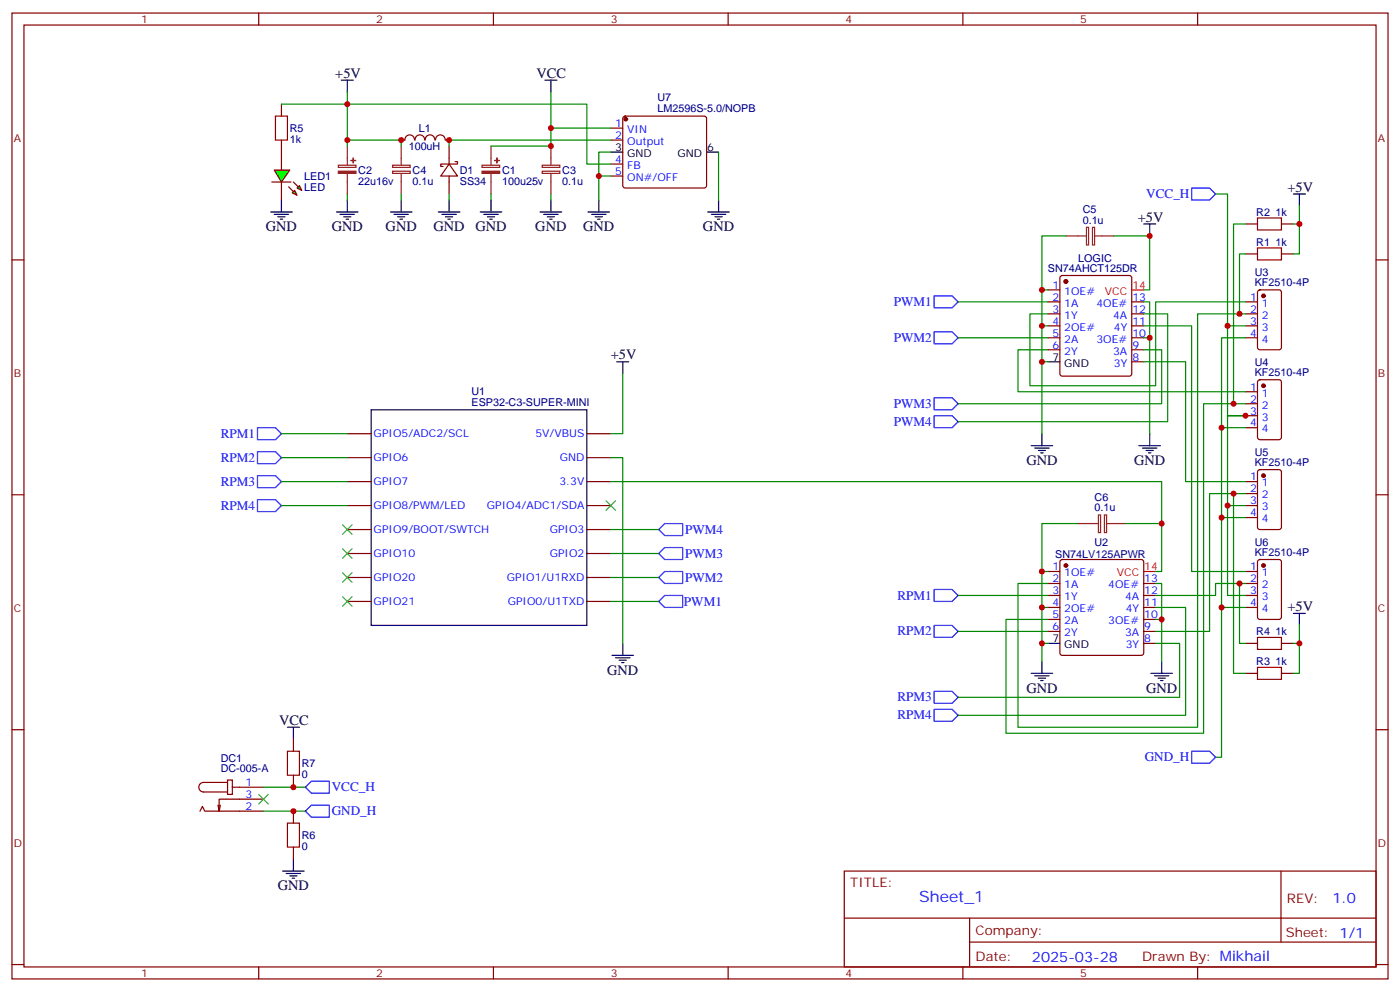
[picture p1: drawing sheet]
<svg xmlns="http://www.w3.org/2000/svg" width="412mm" height="292mm" viewBox="0 0 412 292" stroke-linecap="round" stroke-linejoin="round" font-family="sans-serif">
<g fill="none" stroke="#870000" stroke-width=".35">
<path d="M3.5 3.8h405.4v284.4h-405.4zM7.1 7.4h398.2v277.3h-398.2zM76.2 3.8v3.6M145.3 3.8v3.6M214.5 3.8v3.6M283.6 3.8v3.6M352.8 3.8v3.6M82.9 30.7v3.5M179.9 37.7h3.5M183.7 34.4l.4-.2h23.3l.5 .2 .2 .5v19.7l-.2 .5-.5 .3h-23.3l-.4-.3-.3-.5v-19.7zM82.9 41.2v8.9M82.9 53.6v5.3"/>
<path d="M118.2 41.2h1M119.3 41.2a1.41 1.41 0 0 1 1.4-1.5 1.41 1.41 0 0 1 1.4 1.5M122.3 41.2a1.41 1.41 0 0 1 1.4-1.5 1.41 1.41 0 0 1 1.4 1.5M125.3 41.2a1.41 1.41 0 0 1 1.4-1.5 1.41 1.41 0 0 1 1.4 1.5M128.3 41.2a1.41 1.41 0 0 1 1.4-1.5 1.41 1.41 0 0 1 1.4 1.5M131.2 41.2h1.1M132.3 48.3l2.5 3.5h-5zM132.3 43v5.3M132.3 51.8v5.3M134.1 47.6h.7v.7h-5v.7h.7M179.9 41.2h3.5M179.9 48.3h3.5"/>
<path d="M179.9 51.8h3.5M3.5 76.5h3.6M366.9 74.8h3.5M366.9 65.9h3.5M377.5 74.8h3.5M377.5 65.9h3.5M405.3 76.5h3.6M366.9 88.9h3.5M366.9 92.4h3.5M366.9 95.9h3.5M366.9 99.4h3.5M370.7 85.5l.4-.2h5.7l.6 .5 .1 16.5-.5 .6-5.9 .1-.6-.5-.1-16.5z"/>
<path d="M366.9 115.3h3.5M366.9 118.9h3.5M370.7 112l.4-.2h5.7l.6 .4 .1 16.5-.5 .7h-5.9l-.6-.4-.1-16.5zM102.3 127.7h7.1M102.3 134.7h7.1M172.9 127.7h7M172.9 134.7h7M366.9 122.4h3.5M366.9 125.9h3.5M370.7 138.5l.4-.2h5.7l.6 .4 .1 16.5-.5 .6-5.9 .1-.6-.5-.1-16.4zM3.5 145.7h3.6M102.3 141.8h7.1"/>
<path d="M102.3 148.8h7.1M102.3 155.9h7.1M172.9 141.8h7M172.9 148.8h7M172.9 155.9h7M366.9 141.8h3.5M366.9 148.8h3.5M366.9 145.3h3.5M366.9 152.4h3.5M405.3 145.7h3.6M102.3 162.9h7.1M102.3 170h7.1"/>
<path d="M102.3 177.1h7.1M172.9 162.9h7M172.9 170h7M172.9 177.1h7M366.9 198.2h3.5M377.5 198.2h3.5M3.5 214.8h3.6M405.3 214.8h3.6M58.9 238.8l.7-1.4 .7 1.4h17.3M64.9 237l-.3 1.8M67 229.6h1.4v4.3h-1.4zM67 230.3h-7a1.41 1.41 0 0 0-1.4 1.4 1.41 1.41 0 0 0 1.4 1.5h7"/>
<path d="M68.4 231.7h9.2M77.6 235.3h-13v3.5l-.4-1.8M248.7 256.4h156.6v28.3h-156.6zM377.3 256.5v20.8M248.7 270.3h156.5M285.6 277.3h119.6M285.6 270.3v14.1M3.5 284h3.6M76.2 284.7v3.5M145.3 284.7v3.5M214.5 284.7v3.5M283.6 284.7v3.5"/>
<path d="M352.8 284.7v3.5M405.3 284h3.6"/>
</g>
<path d="M179.9 44.8h3.5M208.1 44.8h3.6M109.4 120.6h63.5v63.5h-63.5z" fill="none" stroke="#000" stroke-width=".35"/>
<g fill="#870000" stroke="#870000" stroke-width=".35">
<circle cx="372.2" cy="87.1" r=".53"/>
<circle cx="372.2" cy="113.6" r=".53"/>
<circle cx="372.2" cy="140" r=".53"/>
<circle cx="184.3" cy="35.1" r=".53"/>
</g>
<g fill="none" stroke="#8c2424" stroke-width=".35">
<path d="M99.7 48.6h5.1v.7h-5.1zM102.3 43v5.6M102.3 51.1v6M115.6 50.4h5.2v.6h-5.2zM115.6 48.6h5.2v.7h-5.2zM118.2 43v5.6M118.2 51.1v6M142 48.6h5.2v.7h-5.2zM144.6 43v5.6M144.6 51.1v6M159.7 50.4h5.2v.6h-5.2zM159.7 48.6h5.2v.7h-5.2z"/>
<path d="M162.3 43v5.6M162.3 51.1v6"/>
</g>
<g fill="#8c2424" stroke="#8c2424" stroke-width=".35">
<path d="M142 50.4h5.2v.6h-5.2z"/>
<path d="M145.7 47.2l1.4 .1z"/>
<path d="M146.4 46.5v1.4z"/>
<path d="M99.7 50.4h5.1v.6h-5.1z"/>
<path d="M103.4 47.2l1.4 .1z"/>
<path d="M104 46.5l.1 1.4z"/>
</g>
<path d="M81.1 34.2h3.6v7h-3.6zM370.4 73h7.1v3.5h-7.1zM370.4 64.2h7.1v3.5h-7.1zM370.4 196.5h7.1v3.5h-7.1z" fill="none" stroke="#a10000" stroke-width=".35"/>
<g fill="#0f0" stroke="#870000" stroke-width=".35">
<path d="M86.1 56.8l.7-.7 .7 1.4z"/>
<path d="M87.5 55.4l.7-.8 .7 1.5z"/>
</g>
<g fill="#870000" stroke="#870000" stroke-width=".35">
<path d="M85 55l1.4 1.4z"/>
<path d="M86.4 53.6l1.4 1.4z"/>
</g>
<path d="M80.1 53.6h5.6z" fill="#f00" stroke="#870000" stroke-width=".35"/>
<path d="M80.8 50.1h4.6l-2.5 3.5z" fill="#0f0" stroke="#870000" stroke-width=".35"/>
<g fill="none" stroke="#008700" stroke-width=".35">
<path d="M82.9 30.7h90v17.6h7M102.3 27.1v14.1M162.3 27.1v10.6M179.9 37.7h-17.6v5.3h-17.7M102.3 43v-1.8h15.9v1.8M102.3 57.1v1.8M118.2 57.1v1.8M132.3 57.1v1.8M144.6 57.1v1.8M162.3 57.1v1.8M176.4 51.8h3.5M179.9 41.2h-47.6v1.8"/>
<path d="M179.9 44.8h-3.5v14.1M211.7 44.8v14.1M358.1 57.1h3.5v38.8M314 69.5h-7.1v15.8M328.1 69.5h10.6v15.8h-1.8M366.9 74.8h-1.8v17.6h1.8M366.9 65.9h-3.5v53h3.5M382.8 60.6v5.3h-1.8M382.8 65.9v8.9h-1.8M282.2 99.4h26.5M282.2 88.9h26.5M306.9 95.9v10.6h1.8"/>
<path d="M308.7 85.3h-1.8v10.6h1.8M336.9 88.9h1.8v10.5h-1.8M336.9 92.4h7.1v31.7h-61.8M336.9 95.9h14.1v72.3h15.9M338.7 99.4v28.3M365.1 92.4h-12.3v121.7h-52.9v-42.3h8.8M366.9 88.9h-26.5v24.7h-37v-21.2h5.3M366.9 95.9h-5.3v26.5h5.3h-5.3v26.4M366.9 99.4h-7.1v26.5M183.4 110v17.7h-3.5M306.9 106.5v21.2M308.7 103h-8.8v12.3h67"/>
<path d="M336.9 103h5.3v15.9h-60M336.9 106.5h12.3v35.3h17.7M363.4 118.9h-8.9v97h-58.2v-33.5h12.4M82.9 127.7h19.4M82.9 134.7h19.4M179.9 134.7h3.5v54.7M366.9 125.9h-7.1v26.5M82.9 141.8h19.4M82.9 148.8h19.4M179.9 141.8h162.3v12.3M179.9 155.9h14.1M317.5 154.1h-10.6v14.1"/>
<path d="M331.6 154.1h10.6v14.1h-1.8M363.4 145.3h-7.1v40.6h-15.9M366.9 148.8h-5.3v26.5h5.3M366.9 145.3h-3.5v52.9h3.5M366.9 152.4h-7.1v26.4M179.9 162.9h14.1M179.9 170h14.1M179.9 177.1h14.1M282.2 175.3h26.5M308.7 178.8h-1.8v10.6M308.7 168.2h-1.8v10.6M340.4 171.8h1.8v10.6h-1.8"/>
<path d="M340.4 178.8h8.8v31.8h-67M365.1 171.8h-7v3.5h-17.7M366.9 171.8h-1.8v17.6h1.8M366.9 178.8h-7.1v44.1h-1.7M282.2 185.9h26.5M308.7 189.4h-1.8v5.3M340.4 189.4h7.1v15.9h-65.3M342.2 182.4v12.3M381 189.4h1.8M382.8 184.1v14.1h-1.8M77.6 238.8h12.4M77.6 231.7h12.4"/>
</g>
<g fill="none" stroke="#000" stroke-width=".35">
<path d="M100.5 23.6h3.6M102.3 23.6v3.5M160.5 23.6h3.5M162.3 23.6v3.5M82.9 58.9v3.5M102.3 58.9v3.5M118.2 58.9v3.5M132.3 58.9v3.5M144.6 58.9v3.5M162.3 58.9v3.5M176.4 58.9v3.5M211.7 58.9v3.5"/>
<path d="M381 57.1h3.5M382.8 57.1v3.5M79.7 62.4h6.4M80.8 63.1h4.2M81.8 63.8h2.2M82.5 64.5h.8M99.1 62.4h6.4M100.2 63.1h4.2M101.2 63.8h2.2M102 64.5h.7M115 62.4h6.4M116.1 63.1h4.2"/>
<path d="M117.1 63.8h2.1M117.8 64.5h.7M129.1 62.4h6.4M130.2 63.1h4.2M131.2 63.8h2.1M131.9 64.5h.7M141.5 62.4h6.3M142.5 63.1h4.3M143.6 63.8h2.1M144.3 64.5h.7M159.1 62.4h6.4M160.2 63.1h4.2"/>
<path d="M161.2 63.8h2.1M161.9 64.5h.7M173.2 62.4h6.4M174.3 63.1h4.2M175.3 63.8h2.1M176 64.5h.7M208.5 62.4h6.3M209.5 63.1h4.3M210.6 63.8h2.1M211.3 64.5h.7M336.9 65.9h3.5M338.7 65.9v3.6"/>
<path d="M181.7 106.5h3.5M183.4 106.5v3.5M308.7 106.5h3.5M303.7 131.2h6.4M304.8 131.9h4.2M305.9 132.6h2.1M306.6 133.3h.7M306.9 127.7v3.5M335.5 131.2h6.3M336.5 131.9h4.3M337.6 132.6h2.1M338.3 133.3h.7"/>
<path d="M338.7 127.7v3.5M180.3 192.9h6.3M181.3 193.6h4.3M182.4 194.3h2.1M183.1 195.1h.7M183.4 189.4v3.5M303.7 198.2h6.4M304.8 198.9h4.2M305.9 199.6h2.1M306.9 194.7v3.5M308.7 189.4h3.5M339 198.2h6.4"/>
<path d="M340.1 198.9h4.2M341.1 199.6h2.2M342.2 194.7v3.5M381 180.6h3.5M382.8 180.6v3.5M84.7 214.1h3.5M86.4 214.1v3.5M306.6 200.3h.7M341.8 200.3h.7M83.3 256.4h6.3M84.3 257.1h4.2M85.4 257.8h2.1"/>
<path d="M86.1 258.6h.7M86.4 252.9v3.5"/>
</g>
<g fill="#870000" stroke="#870000" stroke-width=".35">
<circle cx="314" cy="82.9" r=".53"/>
<circle cx="314" cy="166.5" r=".53"/>
<circle cx="372.2" cy="166.5" r=".53"/>
</g>
<g fill="none" stroke="#870000" stroke-width=".35">
<path d="M308.7 85.3h3.5M308.7 88.9h3.5M308.7 92.4h3.5M308.7 95.9h3.5M308.7 99.4h3.5M312.4 81.3l.5-.2h19.8l.5 .2 .2 .5v28.2l-.3 .5-.4 .2h-19.8l-.5-.2-.2-.5v-28.2zM333.4 88.9h3.5M333.4 92.4h3.5M333.4 95.9h3.5M333.4 99.4h3.5M308.7 103h3.5M333.4 103h3.5"/>
<path d="M333.4 106.5h3.5M308.7 168.2h3.5M308.7 171.8h3.5M308.7 175.3h3.5M308.7 178.8h3.5M312.4 164.9l.5-.2h23.3l.5 .2 .2 .5v26.8l-.2 .5-.5 .2h-23.3l-.5-.2-.2-.5v-26.8zM336.9 171.8h3.5M336.9 175.3h3.5M336.9 178.8h3.5M366.9 168.2h3.5M366.9 171.8h3.5M366.9 175.3h3.5"/>
<path d="M366.9 178.8h3.5M370.7 164.9l.4-.2h5.7l.6 .4 .1 16.5-.5 .7-5.9 .1-.6-.5-.1-16.5zM308.7 182.4h3.5M308.7 185.9h3.5M336.9 182.4h3.5M336.9 185.9h3.5M336.9 189.4h3.5M366.9 189.4h3.5M377.5 189.4h3.5M86.4 217.6v3.6M86.4 228.2v3.5M86.4 238.8v3.5"/>
<path d="M86.4 249.4v3.5"/>
</g>
<path d="M333.4 85.3h3.5M336.9 168.2h3.5" fill="none" stroke="#f00" stroke-width=".35"/>
<path d="M370.4 187.6h7.1v3.6h-7.1zM84.7 221.2h3.5v7h-3.5zM84.7 242.3h3.5v7.1h-3.5z" fill="none" stroke="#a10000" stroke-width=".35"/>
<path d="M314 69.5h6M320 66.9h.7v5.2h-.7zM321.8 66.9h.6v5.2h-.6zM322.4 69.5h5.7M317.5 154.1h6M323.6 151.6h.6v5.2h-.6zM325.3 151.6h.7v5.2h-.7zM326 154.1h5.6" fill="none" stroke="#8c2424" stroke-width=".35"/>
<g fill="none" stroke="#00f" stroke-width=".35">
<path d="M351 55.4h5.3l1.8 1.7-1.8 1.8h-5.3zM275.2 87.1h5.3l1.7 1.8-1.7 1.7h-5.3zM275.2 97.7h5.3l1.7 1.7-1.7 1.8h-5.3zM275.2 117.1h5.3l1.7 1.8-1.7 1.7h-5.3zM75.8 125.9h5.3l1.8 1.8-1.8 1.7h-5.3zM75.8 133h5.3l1.8 1.7-1.8 1.8h-5.3zM275.2 122.4h5.3l1.7 1.7-1.7 1.8h-5.3zM75.8 140h5.3l1.8 1.8-1.8 1.7h-5.3zM75.8 147.1h5.3l1.8 1.7-1.8 1.8h-5.3zM195.8 154.1h5.3v3.6h-5.3l-1.8-1.8zM194 170l1.8-1.8h5.3v3.6h-5.3zM195.8 175.3h5.3v3.5h-5.3l-1.8-1.7z"/>
<path d="M195.8 161.2h5.3v3.5h-5.3l-1.8-1.8zM275.2 173.5h5.3l1.7 1.8-1.7 1.8h-5.3zM275.2 184.1h5.3l1.7 1.8-1.7 1.7h-5.3zM275.2 203.5h5.3l1.7 1.8-1.7 1.7h-5.3zM275.2 208.8h5.3l1.7 1.8-1.7 1.7h-5.3zM91.7 230h5.3v3.5h-5.3l-1.7-1.8zM91.7 237h5.3v3.6h-5.3l-1.7-1.8zM351 221.2h5.3l1.8 1.7-1.8 1.8h-5.3z"/>
</g>
<path d="M100.9 154.5l2.8 2.8M103.7 154.5l-2.8 2.8M178.5 147.4l2.8 2.8M181.3 147.4l-2.8 2.8M100.9 161.5l2.8 2.9M100.9 168.6l2.8 2.8M100.9 175.6l2.8 2.9M103.7 161.5l-2.8 2.9M103.7 168.6l-2.8 2.8M103.7 175.6l-2.8 2.9M76.2 233.9l2.8 2.8M79 233.9l-2.8 2.8" fill="none" stroke="#3c3" stroke-width=".35"/>
<g fill="#c00">
<circle cx="118.2" cy="41.2" r=".88"/>
<circle cx="132.3" cy="41.2" r=".88"/>
<circle cx="162.3" cy="43" r=".88"/>
<circle cx="102.3" cy="41.2" r=".88"/>
<circle cx="162.3" cy="37.7" r=".88"/>
<circle cx="176.4" cy="51.8" r=".88"/>
<circle cx="102.3" cy="30.7" r=".88"/>
<circle cx="306.9" cy="95.9" r=".88"/>
<circle cx="306.9" cy="85.3" r=".88"/>
<circle cx="306.9" cy="106.5" r=".88"/>
<circle cx="338.7" cy="99.4" r=".88"/>
<circle cx="382.8" cy="65.9" r=".88"/>
<circle cx="366.9" cy="122.4" r=".88"/>
<circle cx="361.6" cy="148.8" r=".88"/>
<circle cx="361.6" cy="95.9" r=".88"/>
<circle cx="382.8" cy="189.4" r=".88"/>
<circle cx="306.9" cy="189.4" r=".88"/>
<circle cx="306.9" cy="178.8" r=".88"/>
<circle cx="306.9" cy="168.2" r=".88"/>
<circle cx="338.7" cy="69.5" r=".88"/>
<circle cx="342.2" cy="182.4" r=".88"/>
<circle cx="365.1" cy="92.4" r=".88"/>
<circle cx="363.4" cy="118.9" r=".88"/>
<circle cx="363.4" cy="145.3" r=".88"/>
<circle cx="365.1" cy="171.8" r=".88"/>
<circle cx="342.2" cy="154.1" r=".88"/>
<circle cx="359.8" cy="178.8" r=".88"/>
<circle cx="359.8" cy="152.4" r=".88"/>
<circle cx="359.8" cy="125.9" r=".88"/>
<circle cx="86.4" cy="231.7" r=".88"/>
<circle cx="86.4" cy="238.8" r=".88"/>
</g>
<text font-size="4.6" fill="#00f" x="270.8" y="265.5">Sheet_1</text>
<g font-size="4.2">
<text x="98.8" y="22.9">+5V</text>
<text x="158" y="22.9">VCC</text>
<text x="379.2" y="56.4">+5V</text>
<text x="335.1" y="65.2">+5V</text>
<text x="78.3" y="68.1">GND</text>
<text x="97.7" y="68.1">GND</text>
<text x="113.6" y="68.1">GND</text>
<text x="127.7" y="68.1">GND</text>
<text x="140.1" y="68.1">GND</text>
<text x="157.7" y="68.1">GND</text>
<text x="171.8" y="68.1">GND</text>
<text x="207.1" y="68.1">GND</text>
<text x="179.9" y="105.8">+5V</text>
<text x="302.3" y="136.8">GND</text>
<text x="334.1" y="136.8">GND</text>
<text x="379.2" y="179.9">+5V</text>
<text x="178.9" y="198.6">GND</text>
<text x="302.3" y="203.9">GND</text>
<text x="337.6" y="203.9">GND</text>
<text x="82.2" y="213.4">VCC</text>
<text x="81.8" y="262.1">GND</text>
</g>
<g font-size="4.2" fill="#00f">
<text x="392.5" y="265.7">1.0</text>
<text x="304" y="283.1">2025-03-28</text>
</g>
<g font-size="3.9" fill="#00f">
<text x="337.7" y="58.4">VCC_H</text>
<text x="263.3" y="90.1">PWM1</text>
<text x="263.3" y="100.7">PWM2</text>
<text x="263.3" y="120.1">PWM3</text>
<text x="263.3" y="125.4">PWM4</text>
<text x="65.1" y="128.9">RPM1</text>
<text x="65.1" y="135.9">RPM2</text>
<text x="65.1" y="142.9">RPM3</text>
<text x="65.1" y="150">RPM4</text>
<text x="201.8" y="157.2">PWM4</text>
<text x="201.8" y="164.2">PWM3</text>
<text x="201.8" y="171.3">PWM2</text>
<text x="201.5" y="178.3">PWM1</text>
<text x="264.4" y="176.6">RPM1</text>
<text x="264.4" y="187">RPM2</text>
<text x="264.4" y="206.4">RPM3</text>
<text x="264.4" y="211.7">RPM4</text>
<text x="337.2" y="224.1">GND_H</text>
<text x="97.7" y="233">VCC_H</text>
<text x="97.7" y="240">GND_H</text>
</g>
<g font-size="3.9" fill="#800">
<text x="250.5" y="261">TITLE:</text>
<text x="379.1" y="265.7">REV:</text>
<text x="287.4" y="275.2">Company:</text>
<text x="378.7" y="275.8">Sheet: 1/1</text>
<text x="287.4" y="282.9">Date:</text>
<text x="336.4" y="283">Drawn By: Mikhail</text>
</g>
<g font-size="3.2" fill="#800">
<text x="41.6" y="6.8">1</text>
<text x="110.8" y="6.8">2</text>
<text x="179.9" y="6.8">3</text>
<text x="249.1" y="6.8">4</text>
<text x="318.2" y="6.8">5</text>
<text x="4.1" y="41.9">A</text>
<text x="405.9" y="41.9">A</text>
<text x="4.1" y="111.1">B</text>
<text x="405.9" y="111.1">B</text>
<text x="4.1" y="180.2">C</text>
<text x="405.9" y="180.2">C</text>
<text x="4.1" y="249.4">D</text>
<text x="405.9" y="249.4">D</text>
<text x="41.6" y="287.7">1</text>
<text x="110.8" y="287.7">2</text>
<text x="179.9" y="287.7">3</text>
<text x="249.1" y="287.7">4</text>
<text x="318.2" y="287.7">5</text>
</g>
<g font-size="3.2" fill="#000080">
<text x="193.7" y="29.7">U7</text>
<text x="193.7" y="32.9">LM2596S-5.0/NOPB</text>
<text x="85.4" y="38.8">R5</text>
<text x="123.4" y="38.9">L1</text>
<text x="85.4" y="42">1k</text>
<text x="120.4" y="44.2">100uH</text>
<text x="89.6" y="53">LED1</text>
<text x="105.6" y="51.3">C2</text>
<text x="121.5" y="51.3">C4</text>
<text x="135.5" y="51.3">D1</text>
<text x="147.9" y="51.3">C1</text>
<text x="165.6" y="51.3">C3</text>
<text x="89.6" y="56.1">LED</text>
<text x="105.6" y="54.3">22u16v</text>
<text x="121.5" y="54.3">0.1u</text>
<text x="135.5" y="54.4">SS34</text>
<text x="147.9" y="54.4">100u25v</text>
<text x="165.6" y="54.4">0.1u</text>
<text x="318.9" y="65.9">0.1u</text>
<text x="318.9" y="62.8">C5</text>
<text x="370.1" y="63.6">R2</text>
<text x="375.7" y="63.6">1k</text>
<text x="317.6" y="77.1">LOGIC</text>
<text x="370.1" y="72.4">R1</text>
<text x="375.7" y="72.4">1k</text>
<text x="308.7" y="80">SN74AHCT125DR</text>
<text x="369.6" y="81.3">U3</text>
<text x="369.6" y="84.3">KF2510-4P</text>
<text x="369.6" y="107.7">U4</text>
<text x="369.6" y="110.7">KF2510-4P</text>
<text x="138.9" y="119.6">ESP32-C3-SUPER-MINI</text>
<text x="138.9" y="116.3">U1</text>
<text x="369.6" y="137.2">KF2510-4P</text>
<text x="369.6" y="134.2">U5</text>
<text x="322.5" y="147.5">C6</text>
<text x="322.5" y="150.5">0.1u</text>
<text x="322.4" y="160.7">U2</text>
<text x="369.6" y="160.7">U6</text>
<text x="310.8" y="164.2">SN74LV125APWR</text>
<text x="369.6" y="163.7">KF2510-4P</text>
<text x="370.1" y="187">R4</text>
<text x="375.7" y="187">1k</text>
<text x="370.1" y="195.8">R3</text>
<text x="375.7" y="195.8">1k</text>
<text x="65" y="227.2">DC-005-A</text>
<text x="65" y="224.2">DC1</text>
<text x="88.9" y="225.8">R7</text>
<text x="88.9" y="229">0</text>
<text x="88.9" y="250.2">0</text>
<text x="88.9" y="247">R6</text>
</g>
<g font-size="3.2" fill="#00f">
<text x="181.3" y="37.4">1</text>
<text x="181.3" y="40.9">2</text>
<text x="184.7" y="39.1">VIN</text>
<text x="181.3" y="47.9">4</text>
<text x="184.7" y="42.7">Output</text>
<text x="181.3" y="51.5">5</text>
<text x="184.7" y="49.7">FB</text>
<text x="184.7" y="53.2">ON#/OFF</text>
<text x="310" y="85">1</text>
<text x="310" y="88.5">2</text>
<text x="313.5" y="86.7">1OE#</text>
<text x="333.6" y="88.5">13</text>
<text x="368.2" y="88.5">1</text>
<text x="310" y="92">3</text>
<text x="310" y="95.6">4</text>
<text x="313.5" y="90.3">1A</text>
<text x="313.5" y="93.8">1Y</text>
<text x="323" y="90.3">4OE#</text>
<text x="327.9" y="93.8">4A</text>
<text x="333.6" y="95.6">11</text>
<text x="333.6" y="92">12</text>
<text x="368.2" y="92">2</text>
<text x="368.2" y="95.6">3</text>
<text x="371.7" y="90.3">1</text>
<text x="371.7" y="93.8">2</text>
<text x="310" y="99.1">5</text>
<text x="313.5" y="97.3">2OE#</text>
<text x="313.5" y="100.9">2A</text>
<text x="323" y="100.9">3OE#</text>
<text x="328.1" y="97.3">4Y</text>
<text x="333.6" y="99.1">10</text>
<text x="368.2" y="99.1">4</text>
<text x="371.7" y="97.3">3</text>
<text x="371.7" y="100.9">4</text>
<text x="310" y="102.6">6</text>
<text x="313.5" y="104.4">2Y</text>
<text x="327.9" y="104.4">3A</text>
<text x="328.1" y="107.9">3Y</text>
<text x="333.6" y="106.2">8</text>
<text x="333.6" y="102.6">9</text>
<text x="368.2" y="115">1</text>
<text x="368.2" y="118.5">2</text>
<text x="371.7" y="116.7">1</text>
<text x="368.2" y="122">3</text>
<text x="368.2" y="125.6">4</text>
<text x="371.7" y="120.3">2</text>
<text x="371.7" y="123.8">3</text>
<text x="110.1" y="128.7">GPIO5/ADC2/SCL</text>
<text x="157.7" y="128.7">5V/VBUS</text>
<text x="371.7" y="127.3">4</text>
<text x="110.1" y="135.8">GPIO6</text>
<text x="164.9" y="135.8">GND</text>
<text x="110.1" y="142.8">GPIO7</text>
<text x="164.8" y="142.8">3.3V</text>
<text x="368.2" y="141.4">1</text>
<text x="371.7" y="143.2">1</text>
<text x="110.1" y="149.9">GPIO8/PWM/LED</text>
<text x="143.4" y="149.9">GPIO4/ADC1/SDA</text>
<text x="368.2" y="145">2</text>
<text x="368.2" y="148.5">3</text>
<text x="371.7" y="146.7">2</text>
<text x="368.2" y="152">4</text>
<text x="371.7" y="150.2">3</text>
<text x="371.7" y="153.8">4</text>
<text x="110.1" y="157">GPIO9/BOOT/SWTCH</text>
<text x="161.9" y="157">GPIO3</text>
<text x="110.1" y="164">GPIO10</text>
<text x="161.9" y="164">GPIO2</text>
<text x="310" y="167.9">1</text>
<text x="368.2" y="167.9">1</text>
<text x="110.1" y="171.1">GPIO20</text>
<text x="149.3" y="171.1">GPIO1/U1RXD</text>
<text x="310" y="171.4">2</text>
<text x="313.5" y="169.7">1OE#</text>
<text x="313.5" y="173.2">1A</text>
<text x="326.5" y="173.2">4OE#</text>
<text x="337.1" y="171.4">13</text>
<text x="368.2" y="171.4">2</text>
<text x="371.7" y="169.7">1</text>
<text x="371.7" y="173.2">2</text>
<text x="110.1" y="178.1">GPIO21</text>
<text x="149.6" y="178.1">GPIO0/U1TXD</text>
<text x="310" y="174.9">3</text>
<text x="310" y="178.5">4</text>
<text x="313.5" y="176.7">1Y</text>
<text x="331.4" y="176.7">4A</text>
<text x="337.1" y="178.5">11</text>
<text x="337.1" y="174.9">12</text>
<text x="368.2" y="174.9">3</text>
<text x="368.2" y="178.5">4</text>
<text x="371.7" y="176.7">3</text>
<text x="310" y="182">5</text>
<text x="310" y="185.5">6</text>
<text x="313.5" y="180.2">2OE#</text>
<text x="313.5" y="183.8">2A</text>
<text x="326.5" y="183.8">3OE#</text>
<text x="331.6" y="180.2">4Y</text>
<text x="337.1" y="185.5">9</text>
<text x="337.1" y="182">10</text>
<text x="371.7" y="180.2">4</text>
<text x="313.5" y="187.3">2Y</text>
<text x="331.4" y="187.3">3A</text>
<text x="331.6" y="190.8">3Y</text>
<text x="337.1" y="189.1">8</text>
<text x="72.3" y="231.4">1</text>
<text x="72.3" y="234.9">3</text>
<text x="72.3" y="238.4">2</text>
</g>
<g font-size="3.2">
<text x="181.3" y="44.4">3</text>
<text x="184.7" y="46.2">GND</text>
<text x="199.6" y="46.2">GND</text>
<text x="208.3" y="44.4">6</text>
<text x="310" y="106.2">7</text>
<text x="313.5" y="107.9">GND</text>
<text x="310" y="189.1">7</text>
<text x="313.5" y="190.8">GND</text>
</g>
<g font-size="3.2" fill="#f00">
<text x="325.5" y="86.7">VCC</text>
<text x="333.6" y="85">14</text>
<text x="337.1" y="167.9">14</text>
<text x="329" y="169.7">VCC</text>
</g>
</svg>
